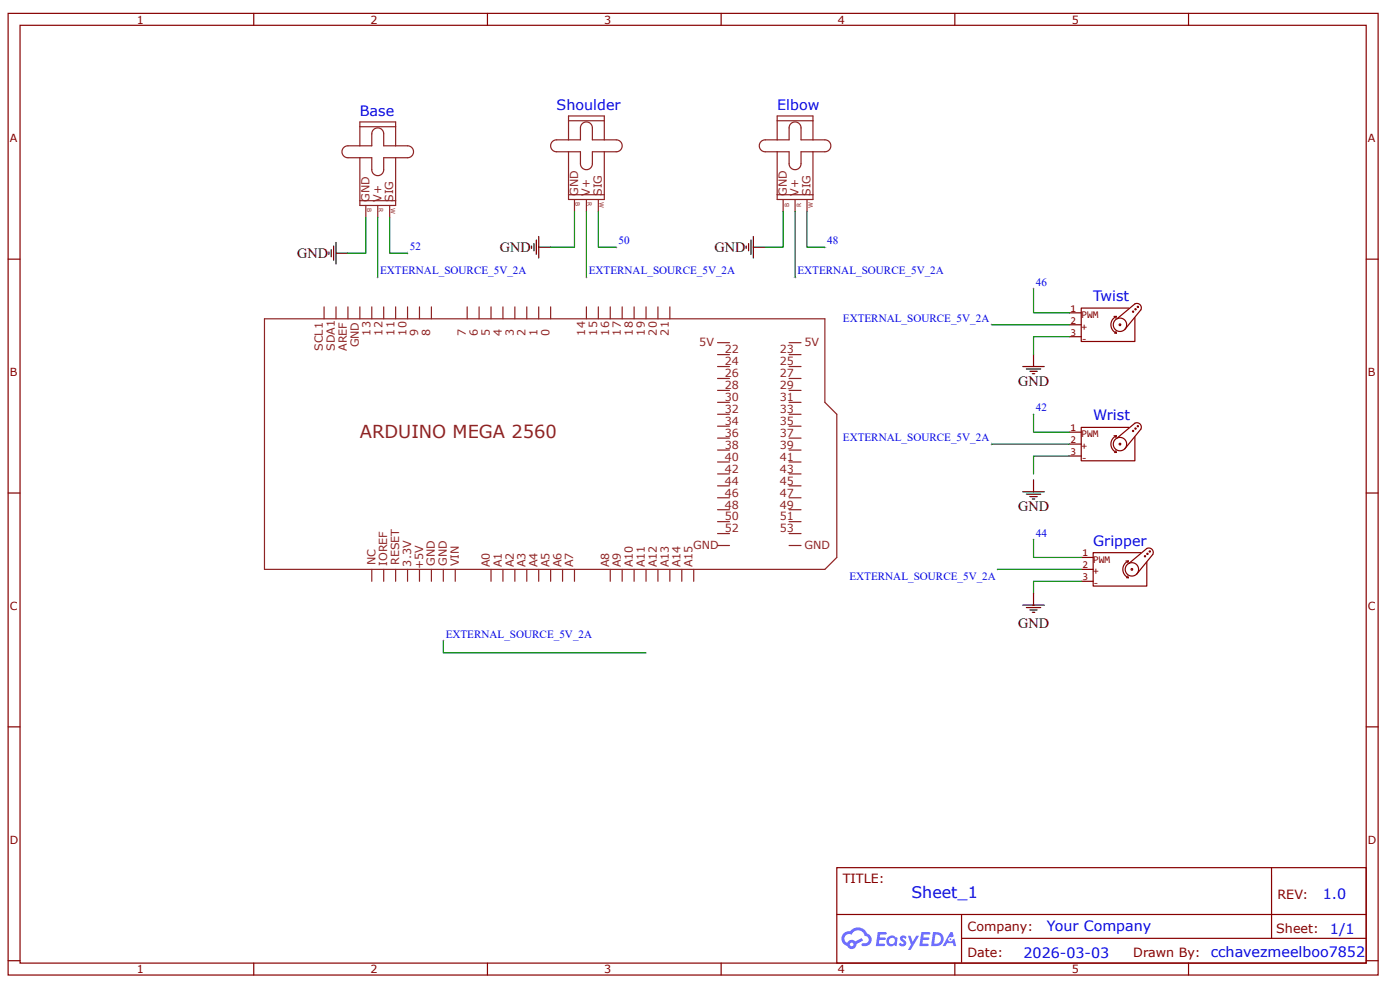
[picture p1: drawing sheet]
<svg xmlns="http://www.w3.org/2000/svg" width="297mm" height="210mm" viewBox="0 0 297 210" stroke-linecap="round" stroke-linejoin="round" font-family="sans-serif">
<g fill="none" stroke="#800" stroke-width=".25">
<path d="M1.7 2.8h290.7v203.9h-290.7zM4.3 5.4h285.5v198.8h-285.5zM53.8 2.8v2.6M103.4 2.8v2.6M153 2.8v2.6M202.6 2.8v2.6M252.1 2.8v2.6M1.7 54.9h2.6M289.8 54.9h2.6M1.7 104.5h2.6M289.8 104.5h2.6M1.7 154.1h2.6"/>
<path d="M289.8 154.1h2.6M177.5 184h112.3v20.2h-112.3zM177.6 193.9h112.1M204 198.9h85.7M204 193.9v10.1M269.8 184v14.9M1.7 203.7h2.6M53.8 204.2v2.5M103.4 204.2v2.5M153 204.2v2.5M202.6 204.2v2.5M252.1 204.2v2.5"/>
<path d="M289.8 203.7h2.6"/>
</g>
<g fill="#58f">
<path d="M191.1 198.5l.5-.2 .4 .1 .3 .3-.2 .4a.33 .33 0 0 0-.3-.3 .33 .33 0 0 0-.3 .1v.1a.85 .85 0 0 1 .7 .7 .85 .85 0 0 1-.3 .8l-.7 .1-.6-.4 .4-.4 .5 .3 .2-.1v-.2a.88 .88 0 0 1-.6-1.3z"/>
<path d="M192.6 198.4h.6l.4 1.3 .8-1.3h.6l-1.8 3h-.6l.7-1.1z"/>
<path d="M186.2 197.6h1.7l.2 .1-.1 .4h-1.3l-.1 .7h1.1l.2 .2-.2 .3h-1.1l-.2 .8h1.3l.1 .2-.1 .2-1.9 .1z"/>
<path d="M195.5 197.6h1.6l.2 .1v.4h-1.3l-.1 .7h1.1l.2 .2-.3 .3h-1.1l-.1 .8h1.2l.1 .2-.1 .2-1.9 .1z"/>
<path d="M201.6 197.6h.5l.2 .9-.4 .2a.49 .49 0 0 0-.7 .2 .49 .49 0 0 0 .3 .7 .49 .49 0 0 0 .6-.4l.4-.2 .4 1.6h-.6l-.2-.7h-1.2l-.3 .7h-.6z"/>
<path d="M197.9 197.6l-.4 3h1a1.51 1.51 0 0 0 1.7-1.5 1.51 1.51 0 0 0-1.8-1.5zM198.4 198.1a1.02 1.02 0 0 1 1.2 1.2 1.02 1.02 0 0 1-1.4 .8z"/>
<path d="M188.5 198.6a1.11 1.11 0 0 0-.3 1.6 1.11 1.11 0 0 0 1.6 .2l.4 .2 .2-1.7-.4-.2a1.01 1.01 0 0 0-1.5-.1zM188.5 199.5a.66 .66 0 0 1 1.3 0 .66 .66 0 0 1-1.3 0z"/>
<path d="M179 197.9a1.58 1.58 0 0 0 .7 2.6 1.01 1.01 0 0 0 1.2 .7 1.01 1.01 0 0 0 .8-1.1l1.4-.7-.3-.5-1.4 .7a1.02 1.02 0 0 0-1.7 .3 .99 .99 0 0 1-.4-1.4 .99 .99 0 0 1 1.4-.3 1.48 1.48 0 0 1 1.5-1 1.48 1.48 0 0 1 1.3 1.2 .82 .82 0 0 1 .8 1.1 .82 .82 0 0 1-1.2 .5l-.3 .1v.3a1.4 1.4 0 0 0 2-.6 1.4 1.4 0 0 0-.9-1.9 2.19 2.19 0 0 0-3.6-.5l-.8 .1zM180.3 200.2a.4 .4 0 0 1 .8 0 .4 .4 0 0 1-.8 0z"/>
<circle cx="201.6" cy="199.1" r=".19"/>
</g>
<g fill="none" stroke="#8d2323" stroke-width=".25">
<path d="M72.9 31.3l.9-.4h5.1v-2.5a1.26 1.26 0 0 1 1.2-1.3 1.26 1.26 0 0 1 1.3 1.3v2.5h5.1a1.26 1.26 0 0 1 1.2 1.3 1.26 1.26 0 0 1-1.2 1.2h-5.1v2.6a1.26 1.26 0 0 1-1.3 1.2 1.26 1.26 0 0 1-1.2-1.2v-2.6h-5.1a1.26 1.26 0 0 1-1.2-.7 1.26 1.26 0 0 1 .3-1.4zM76.3 30.9v-5h7.6v5M76.3 33.4v10.2h7.6v-10.2M76.3 26.9h7.6M117.2 30l.9-.4h5v-2.5a1.26 1.26 0 0 1 1.3-1.2 1.26 1.26 0 0 1 1.3 1.2v2.5h5a1.26 1.26 0 0 1 1.3 1.3 1.26 1.26 0 0 1-1.3 1.3h-5v2.5a1.26 1.26 0 0 1-1.3 1.3 1.26 1.26 0 0 1-1.3-1.3v-2.5h-5a1.26 1.26 0 0 1-1.2-.8 1.26 1.26 0 0 1 .3-1.4zM120.6 29.6v-5h7.6v5M120.6 32.2v10.1h7.6v-10.1M120.6 25.6h7.6M161.5 30l.8-.4h5.1v-2.5a1.26 1.26 0 0 1 1.3-1.2 1.26 1.26 0 0 1 1.2 1.2v2.5h5.1a1.26 1.26 0 0 1 1.3 1.3 1.26 1.26 0 0 1-1.3 1.3h-5.1v2.5a1.26 1.26 0 0 1-1.2 1.3 1.26 1.26 0 0 1-1.3-1.3v-2.5h-5.1a1.26 1.26 0 0 1-1.1-.8 1.26 1.26 0 0 1 .3-1.4zM164.9 29.6v-5h7.6v5M164.9 32.2v10.1h7.6v-10.1M164.9 25.6h7.6"/>
<path d="M76.3 42.5h7.6M77.6 43.6v2.5M80.1 43.6v2.5M82.7 43.6v2.5M120.6 41.3h7.6M121.9 42.3v2.5M124.4 42.3v2.5M126.9 42.3v2.5M164.9 41.3h7.6M166.1 42.3v2.5M168.7 42.3v2.5M171.2 42.3v2.5"/>
<path d="M56.1 67.6h118.9v17.7l2.5 2.5v30.4l-2.5 2.5h-118.9zM68.8 65.1v2.5M71.3 65.1v2.5M73.8 65.1v2.5M76.3 65.1v2.5M78.9 65.1v2.5M81.4 65.1v2.5M83.9 65.1v2.5M86.5 65.1v2.5M89 65.1v2.5M91.5 65.1v2.5M99.1 65.1v2.5"/>
<path d="M101.6 65.1v2.5M104.2 65.1v2.5M106.7 65.1v2.5M109.2 65.1v2.5M111.8 65.1v2.5M114.3 65.1v2.5M116.8 65.1v2.5M124.4 65.1v2.5M126.9 65.1v2.5M129.5 65.1v2.5M132 65.1v2.5M134.5 65.1v2.5"/>
<path d="M137.1 65.1v2.5M139.6 65.1v2.5M142.1 65.1v2.5M152.2 72.7h2.6M152.2 75.2h2.6M152.2 77.7h2.6M167.4 72.7h2.5M167.4 75.2h2.5M167.4 77.7h2.5M152.2 80.2h2.6M152.2 82.8h2.6M152.2 85.3h2.6"/>
<path d="M152.2 87.8h2.6M152.2 90.4h2.6M152.2 92.9h2.6M152.2 95.4h2.6M152.2 97.9h2.6M167.4 80.2h2.5M167.4 82.8h2.5M167.4 85.3h2.5M167.4 87.8h2.5M167.4 90.4h2.5M167.4 92.9h2.5M167.4 95.4h2.5"/>
<path d="M167.4 97.9h2.5M152.2 100.5h2.6M152.2 103h2.6M152.2 105.5h2.6M152.2 108.1h2.6M152.2 110.6h2.6M152.2 113.1h2.6M152.2 115.7h2.6M167.4 100.5h2.5M167.4 103h2.5M167.4 105.5h2.5M167.4 108.1h2.5"/>
<path d="M167.4 110.6h2.5M167.4 113.1h2.5M167.4 115.7h2.5M78.9 120.7v2.5M81.4 120.7v2.5M83.9 120.7v2.5M86.5 120.7v2.5M89 120.7v2.5M91.5 120.7v2.5M94.1 120.7v2.5M96.6 120.7v2.5M104.2 120.7v2.5"/>
<path d="M106.7 120.7v2.5M109.2 120.7v2.5M111.8 120.7v2.5M114.3 120.7v2.5M116.8 120.7v2.5M119.3 120.7v2.5M121.9 120.7v2.5M129.5 120.7v2.5M132 120.7v2.5M134.5 120.7v2.5M137.1 120.7v2.5M139.6 120.7v2.5"/>
<path d="M142.1 120.7v2.5M144.6 120.7v2.5M147.2 120.7v2.5"/>
</g>
<g fill="none" stroke="#840000" stroke-width=".25">
<path d="M226.9 66.3h2.5M226.9 68.9h2.5M226.9 71.4h2.5M236.3 67.1h.5M236.5 70.6h.3M236.7 70.2l.1 .4M236.8 67.1l-.1 .4M236.8 67.1a1.92 1.92 0 0 0-1.1 1.8 1.92 1.92 0 0 0 1.1 1.7M237 67.6l3.8-3.2a.94 .94 0 0 1 1.1 .2 .94 .94 0 0 1 .1 1.1l-3.4 4.2M237.8 68.9a.18 .18 0 0 0-.2-.2 .18 .18 0 0 0-.1 .3 .18 .18 0 0 0 .2 0M239 68.9a1.42 1.42 0 0 0-2.1-1.3 1.42 1.42 0 0 0-.1 2.4 1.42 1.42 0 0 0 2.2-1M239.5 65.3h-10.1v7.1h11.4v-5.1"/>
<path d="M240.5 66.1l-.2-.1 .2 .2M241 65.6l-.2-.1 .2 .2M241.5 65.1l-.2-.1 .2 .1M226.9 91.6h2.5M226.9 94.2h2.5M226.9 96.7h2.5M236.3 92.4h.5M236.5 95.9h.3M236.7 95.5l.1 .4M236.8 92.4l-.1 .4M236.8 92.4a1.92 1.92 0 0 0-1.1 1.8 1.92 1.92 0 0 0 1.1 1.7M237 92.9l3.8-3.2a.94 .94 0 0 1 1.1 .2 .94 .94 0 0 1 .1 1.1l-3.4 4.2"/>
<path d="M237.8 94.2a.18 .18 0 0 0-.2-.2 .18 .18 0 0 0-.1 .2 .18 .18 0 0 0 .2 .1M239 94.2a1.42 1.42 0 0 0-2.1-1.3 1.42 1.42 0 0 0-.1 2.4 1.42 1.42 0 0 0 2.2-1M239.5 90.6h-10.1v7.1h11.4v-5.1M240.5 91.4l-.2-.1 .2 .2M241 90.9l-.2-.1 .2 .1M241.5 90.4l-.2-.1 .2 .1M229.4 118.2h2.5M238.9 118.9h.5M239.4 118.9l-.2 .4M239.4 118.9a1.92 1.92 0 0 0-1.2 1.8 1.92 1.92 0 0 0 1.2 1.8M239.5 119.4l3.8-3.1a.94 .94 0 0 1 1.1 .2 .94 .94 0 0 1 .2 1l-3.5 4.2M242 117.2h-10.1v7.1h11.4v-5.1"/>
<path d="M243 117.9h-.2l.2 .1M243.5 117.4h-.2l.2 .1M244.1 116.9h-.3l.2 .1M229.4 120.7h2.5M229.4 123.2h2.5M239 122.5h.4M239.2 122.1l.2 .4M240.3 120.7a.18 .18 0 0 0-.2-.2 .18 .18 0 0 0-.1 .3 .18 .18 0 0 0 .3 0M241.6 120.7a1.42 1.42 0 0 0-2.1-1.2 1.42 1.42 0 0 0-.1 2.4 1.42 1.42 0 0 0 2.1-1.1"/>
</g>
<g fill="none" stroke="#080" stroke-width=".25">
<path d="M77.6 46.1v7.6h-3.8M80.1 46.1v12.6M82.7 46.1v7.6h3.8M121.9 44.8v7.6h-5.1M124.4 44.8v13.9M126.9 44.8v7.6h3.8M166.1 44.8v7.6h-3.8M168.7 44.8v13.9M171.2 44.8v7.6h3.8M210.4 68.9h16.5M219.3 61.3v5h7.6M226.9 71.4h-7.6v3.8"/>
<path d="M210.4 94.2h16.5M219.3 87.8v3.8h7.6M226.9 96.7h-7.6v3.8M219.3 114.4v3.8h10.1M94.1 135.9v2.5h43M211.7 120.7h17.7M229.4 123.2h-10.1v2.6"/>
</g>
<g fill="none" stroke="#000" stroke-width=".25">
<path d="M69.8 53.4v.5M70.3 52.9v1.5M70.8 52.2v3M71.3 53.7h2.5M71.3 51.4v4.6M112.8 52.2v.5M113.3 51.7v1.5M113.8 50.9v3M114.3 52.4h2.5M114.3 50.1v4.6M158.3 52.2v.5M158.8 51.7v1.5"/>
<path d="M159.3 50.9v3M159.8 52.4h2.5M159.8 50.1v4.6M217 77.7h4.5M217.7 78.2h3.1M218.5 78.7h1.5M219 79.2h.5M219.3 75.2v2.5M217 104.3h4.5M217.7 104.8h3.1M218.5 105.3h1.5M219 105.8h.5"/>
<path d="M219.3 101.7v2.6M217 128.3h4.5M217.7 128.8h3.1M218.5 129.3h1.5M219 129.8h.5M219.3 125.8v2.5"/>
</g>
<g fill="#000">
<path d="M80.1 58.5v.5zM79.9 58.7h.5z"/>
<path d="M86.5 53.4v.5zM86.2 53.7h.5z"/>
<path d="M124.4 58.5v.5zM124.2 58.7h.5z"/>
<path d="M130.7 52.2v.5zM130.5 52.4h.5z"/>
<path d="M168.7 58.5v.5zM168.4 58.7h.5z"/>
<path d="M175 52.2v.5zM174.7 52.4h.6z"/>
<path d="M210.4 68.6v.5zM210.2 68.9h.5z"/>
<path d="M219.3 61v.5zM219 61.3h.5z"/>
<path d="M210.4 93.9v.5zM210.2 94.2h.5z"/>
<path d="M219.3 87.6v.5zM219 87.8h.5z"/>
<path d="M219.3 114.1v.5zM219 114.4h.5z"/>
<path d="M94.1 135.6v.5zM93.8 135.9h.5z"/>
<path d="M211.7 120.5v.5zM211.4 120.7h.5z"/>
</g>
<text font-size="3.8" fill="#8d2323" x="76.3" y="92.9">ARDUINO MEGA 2560</text>
<text font-size="3.4" fill="#00f" x="193.4" y="190.4">Sheet_1</text>
<g font-size="3" fill="#00f">
<text x="118.1" y="23.3">Shoulder</text>
<text x="164.9" y="23.3">Elbow</text>
<text x="76.3" y="24.6">Base</text>
<text x="231.9" y="63.8">Twist</text>
<text x="231.9" y="89.1">Wrist</text>
<text x="231.9" y="115.7">Gripper</text>
<text x="280.6" y="190.6">1.0</text>
<text x="222.1" y="197.5">Your Company</text>
<text x="282.2" y="198">1/1</text>
<text x="217.1" y="203">2026-03-03</text>
<text x="256.9" y="203">cchavezmeelboo7852</text>
</g>
<g font-size="3">
<text x="106.1" y="53.4">GND</text>
<text x="151.6" y="53.4">GND</text>
<text x="63.1" y="54.7">GND</text>
<text x="216" y="81.8">GND</text>
<text x="216" y="108.3">GND</text>
<text x="216" y="133.2">GND</text>
</g>
<g font-size="2.7" fill="#800">
<text x="178.8" y="187.2">TITLE:</text>
<text x="271" y="190.6">REV:</text>
<text x="205.3" y="197.4">Company:</text>
<text x="270.8" y="197.9">Sheet:</text>
<text x="205.3" y="202.9">Date:</text>
<text x="240.4" y="203">Drawn By:</text>
</g>
<g font-size="2.4" fill="#800">
<text x="29" y="5">1</text>
<text x="78.6" y="5">2</text>
<text x="128.2" y="5">3</text>
<text x="177.8" y="5">4</text>
<text x="227.4" y="5">5</text>
<text x="2.1" y="30.2">A</text>
<text x="290.2" y="30.2">A</text>
<text x="2.1" y="79.7">B</text>
<text x="290.2" y="79.7">B</text>
<text x="2.1" y="129.3">C</text>
<text x="290.2" y="129.3">C</text>
<text x="2.1" y="178.9">D</text>
<text x="290.2" y="178.9">D</text>
<text x="29" y="206.3">1</text>
<text x="78.6" y="206.3">2</text>
<text x="128.2" y="206.3">3</text>
<text x="177.8" y="206.3">4</text>
<text x="227.4" y="206.3">5</text>
</g>
<g font-size="2.4" fill="#8d2323">
<text x="122.6" y="41.5" transform="rotate(-90 122.6 41.5)">GND</text>
<text x="125.2" y="41.5" transform="rotate(-90 125.2 41.5)">V+</text>
<text x="127.7" y="41.5" transform="rotate(-90 127.7 41.5)">SIG</text>
<text x="166.9" y="41.5" transform="rotate(-90 166.9 41.5)">GND</text>
<text x="169.4" y="41.5" transform="rotate(-90 169.4 41.5)">V+</text>
<text x="172" y="41.5" transform="rotate(-90 172 41.5)">SIG</text>
<text x="78.4" y="42.8" transform="rotate(-90 78.4 42.8)">GND</text>
<text x="80.9" y="42.8" transform="rotate(-90 80.9 42.8)">V+</text>
<text x="83.4" y="42.8" transform="rotate(-90 83.4 42.8)">SIG</text>
<text x="78.6" y="71.1" transform="rotate(-90 78.6 71.1)">13</text>
<text x="81.2" y="71.1" transform="rotate(-90 81.2 71.1)">12</text>
<text x="83.7" y="71.1" transform="rotate(-90 83.7 71.1)">11</text>
<text x="86.2" y="71.1" transform="rotate(-90 86.2 71.1)">10</text>
<text x="88.7" y="71.1" transform="rotate(-90 88.7 71.1)">9</text>
<text x="91.3" y="71.1" transform="rotate(-90 91.3 71.1)">8</text>
<text x="98.9" y="71.1" transform="rotate(-90 98.9 71.1)">7</text>
<text x="101.4" y="71.1" transform="rotate(-90 101.4 71.1)">6</text>
<text x="103.9" y="71.1" transform="rotate(-90 103.9 71.1)">5</text>
<text x="106.4" y="71.1" transform="rotate(-90 106.4 71.1)">4</text>
<text x="109" y="71.1" transform="rotate(-90 109 71.1)">3</text>
<text x="111.5" y="71.1" transform="rotate(-90 111.5 71.1)">2</text>
<text x="114" y="71.1" transform="rotate(-90 114 71.1)">1</text>
<text x="116.6" y="71.1" transform="rotate(-90 116.6 71.1)">0</text>
<text x="124.2" y="71.1" transform="rotate(-90 124.2 71.1)">14</text>
<text x="126.7" y="71.1" transform="rotate(-90 126.7 71.1)">15</text>
<text x="129.2" y="71.1" transform="rotate(-90 129.2 71.1)">16</text>
<text x="131.7" y="71.1" transform="rotate(-90 131.7 71.1)">17</text>
<text x="134.3" y="71.1" transform="rotate(-90 134.3 71.1)">18</text>
<text x="136.8" y="71.1" transform="rotate(-90 136.8 71.1)">19</text>
<text x="139.3" y="71.1" transform="rotate(-90 139.3 71.1)">20</text>
<text x="141.9" y="71.1" transform="rotate(-90 141.9 71.1)">21</text>
<text x="68.5" y="74.4" transform="rotate(-90 68.5 74.4)">SCL1</text>
<text x="71" y="74.4" transform="rotate(-90 71 74.4)">SDA1</text>
<text x="73.6" y="74.4" transform="rotate(-90 73.6 74.4)">AREF</text>
<text x="76.1" y="73.7" transform="rotate(-90 76.1 73.7)">GND</text>
<text x="148.4" y="73.4">5V</text>
<text x="153.7" y="74.9">22</text>
<text x="153.7" y="77.5">24</text>
<text x="165.4" y="77.5">25</text>
<text x="165.4" y="74.9">23</text>
<text x="170.7" y="73.4">5V</text>
<text x="153.7" y="80">26</text>
<text x="153.7" y="82.5">28</text>
<text x="165.4" y="82.5">29</text>
<text x="165.4" y="80">27</text>
<text x="153.7" y="85">30</text>
<text x="153.7" y="87.6">32</text>
<text x="165.4" y="87.6">33</text>
<text x="165.4" y="85">31</text>
<text x="153.7" y="90.1">34</text>
<text x="153.7" y="92.6">36</text>
<text x="153.7" y="95.2">38</text>
<text x="165.4" y="95.2">39</text>
<text x="165.4" y="92.6">37</text>
<text x="165.4" y="90.1">35</text>
<text x="153.7" y="97.7">40</text>
<text x="153.7" y="100.2">42</text>
<text x="165.4" y="100.2">43</text>
<text x="165.4" y="97.7">41</text>
<text x="153.7" y="102.8">44</text>
<text x="153.7" y="105.3">46</text>
<text x="153.7" y="107.8">48</text>
<text x="165.4" y="107.8">49</text>
<text x="165.4" y="105.3">47</text>
<text x="165.4" y="102.8">45</text>
<text x="153.7" y="110.3">50</text>
<text x="153.7" y="112.9">52</text>
<text x="165.4" y="112.9">53</text>
<text x="165.4" y="110.3">51</text>
<text x="79.6" y="119.8" transform="rotate(-90 79.6 119.8)">NC</text>
<text x="82.2" y="120" transform="rotate(-90 82.2 120)">IOREF</text>
<text x="84.7" y="119.8" transform="rotate(-90 84.7 119.8)">RESET</text>
<text x="92.3" y="120" transform="rotate(-90 92.3 120)">GND</text>
<text x="94.8" y="120" transform="rotate(-90 94.8 120)">GND</text>
<text x="147.1" y="116.4">GND</text>
<text x="170.7" y="116.4">GND</text>
<text x="87.2" y="120.1" transform="rotate(-90 87.2 120.1)">3.3V</text>
<text x="89.8" y="120.7" transform="rotate(-90 89.8 120.7)">+5V</text>
<text x="97.3" y="120" transform="rotate(-90 97.3 120)">VIN</text>
<text x="103.9" y="120.3" transform="rotate(-90 103.9 120.3)">A0</text>
<text x="106.4" y="120.3" transform="rotate(-90 106.4 120.3)">A1</text>
<text x="109" y="120.3" transform="rotate(-90 109 120.3)">A2</text>
<text x="111.5" y="120.3" transform="rotate(-90 111.5 120.3)">A3</text>
<text x="114" y="120.3" transform="rotate(-90 114 120.3)">A4</text>
<text x="116.6" y="120.3" transform="rotate(-90 116.6 120.3)">A5</text>
<text x="119.1" y="120.3" transform="rotate(-90 119.1 120.3)">A6</text>
<text x="121.6" y="120.3" transform="rotate(-90 121.6 120.3)">A7</text>
<text x="129.2" y="120.3" transform="rotate(-90 129.2 120.3)">A8</text>
<text x="131.7" y="120.3" transform="rotate(-90 131.7 120.3)">A9</text>
<text x="134.3" y="120.3" transform="rotate(-90 134.3 120.3)">A10</text>
<text x="136.8" y="120.3" transform="rotate(-90 136.8 120.3)">A11</text>
<text x="139.3" y="120.3" transform="rotate(-90 139.3 120.3)">A12</text>
<text x="141.9" y="120.3" transform="rotate(-90 141.9 120.3)">A13</text>
<text x="144.4" y="120.3" transform="rotate(-90 144.4 120.3)">A14</text>
<text x="146.9" y="120.3" transform="rotate(-90 146.9 120.3)">A15</text>
</g>
<g font-size="2.4" fill="#00f">
<text x="87" y="53">52</text>
<text x="131.2" y="51.8">50</text>
<text x="175.5" y="51.8">48</text>
<text x="80.6" y="58.1">EXTERNAL_SOURCE_5V_2A</text>
<text x="124.9" y="58.1">EXTERNAL_SOURCE_5V_2A</text>
<text x="169.2" y="58.1">EXTERNAL_SOURCE_5V_2A</text>
<text x="219.8" y="60.6">46</text>
<text x="178.8" y="68.2">EXTERNAL_SOURCE_5V_2A</text>
<text x="219.8" y="87.2">42</text>
<text x="178.8" y="93.5">EXTERNAL_SOURCE_5V_2A</text>
<text x="219.8" y="113.8">44</text>
<text x="180.2" y="122.9">EXTERNAL_SOURCE_5V_2A</text>
<text x="94.6" y="135.3">EXTERNAL_SOURCE_5V_2A</text>
</g>
<g font-size="2.2" fill="#840000">
<text x="227.1" y="66.1">1</text>
<text x="227.1" y="68.6">2</text>
<text x="227.1" y="71.1">3</text>
<text x="229.4" y="67.4">PWM</text>
<text x="229.4" y="69.9">+</text>
<text x="229.4" y="72.5">-</text>
<text x="227.1" y="91.4">1</text>
<text x="227.1" y="93.9">2</text>
<text x="229.4" y="92.7">PWM</text>
<text x="229.4" y="95.2">+</text>
<text x="227.1" y="96.4">3</text>
<text x="229.4" y="97.8">-</text>
<text x="229.6" y="117.9">1</text>
<text x="231.9" y="119.3">PWM</text>
<text x="229.6" y="120.5">2</text>
<text x="229.6" y="123">3</text>
<text x="231.9" y="121.8">+</text>
<text x="231.9" y="124.3">-</text>
</g>
<g font-size="1.3" fill="#8d2323">
<text x="77.9" y="44.1" transform="rotate(90 77.9 44.1)">B</text>
<text x="80.4" y="44.1" transform="rotate(90 80.4 44.1)">R</text>
<text x="82.9" y="44.1" transform="rotate(90 82.9 44.1)">W</text>
<text x="122.1" y="42.8" transform="rotate(90 122.1 42.8)">B</text>
<text x="124.7" y="42.8" transform="rotate(90 124.7 42.8)">R</text>
<text x="127.2" y="42.8" transform="rotate(90 127.2 42.8)">W</text>
<text x="167.4" y="43.8" transform="rotate(-90 167.4 43.8)">B</text>
<text x="169.9" y="43.8" transform="rotate(-90 169.9 43.8)">R</text>
<text x="172.5" y="44.1" transform="rotate(-90 172.5 44.1)">W</text>
</g>
</svg>
